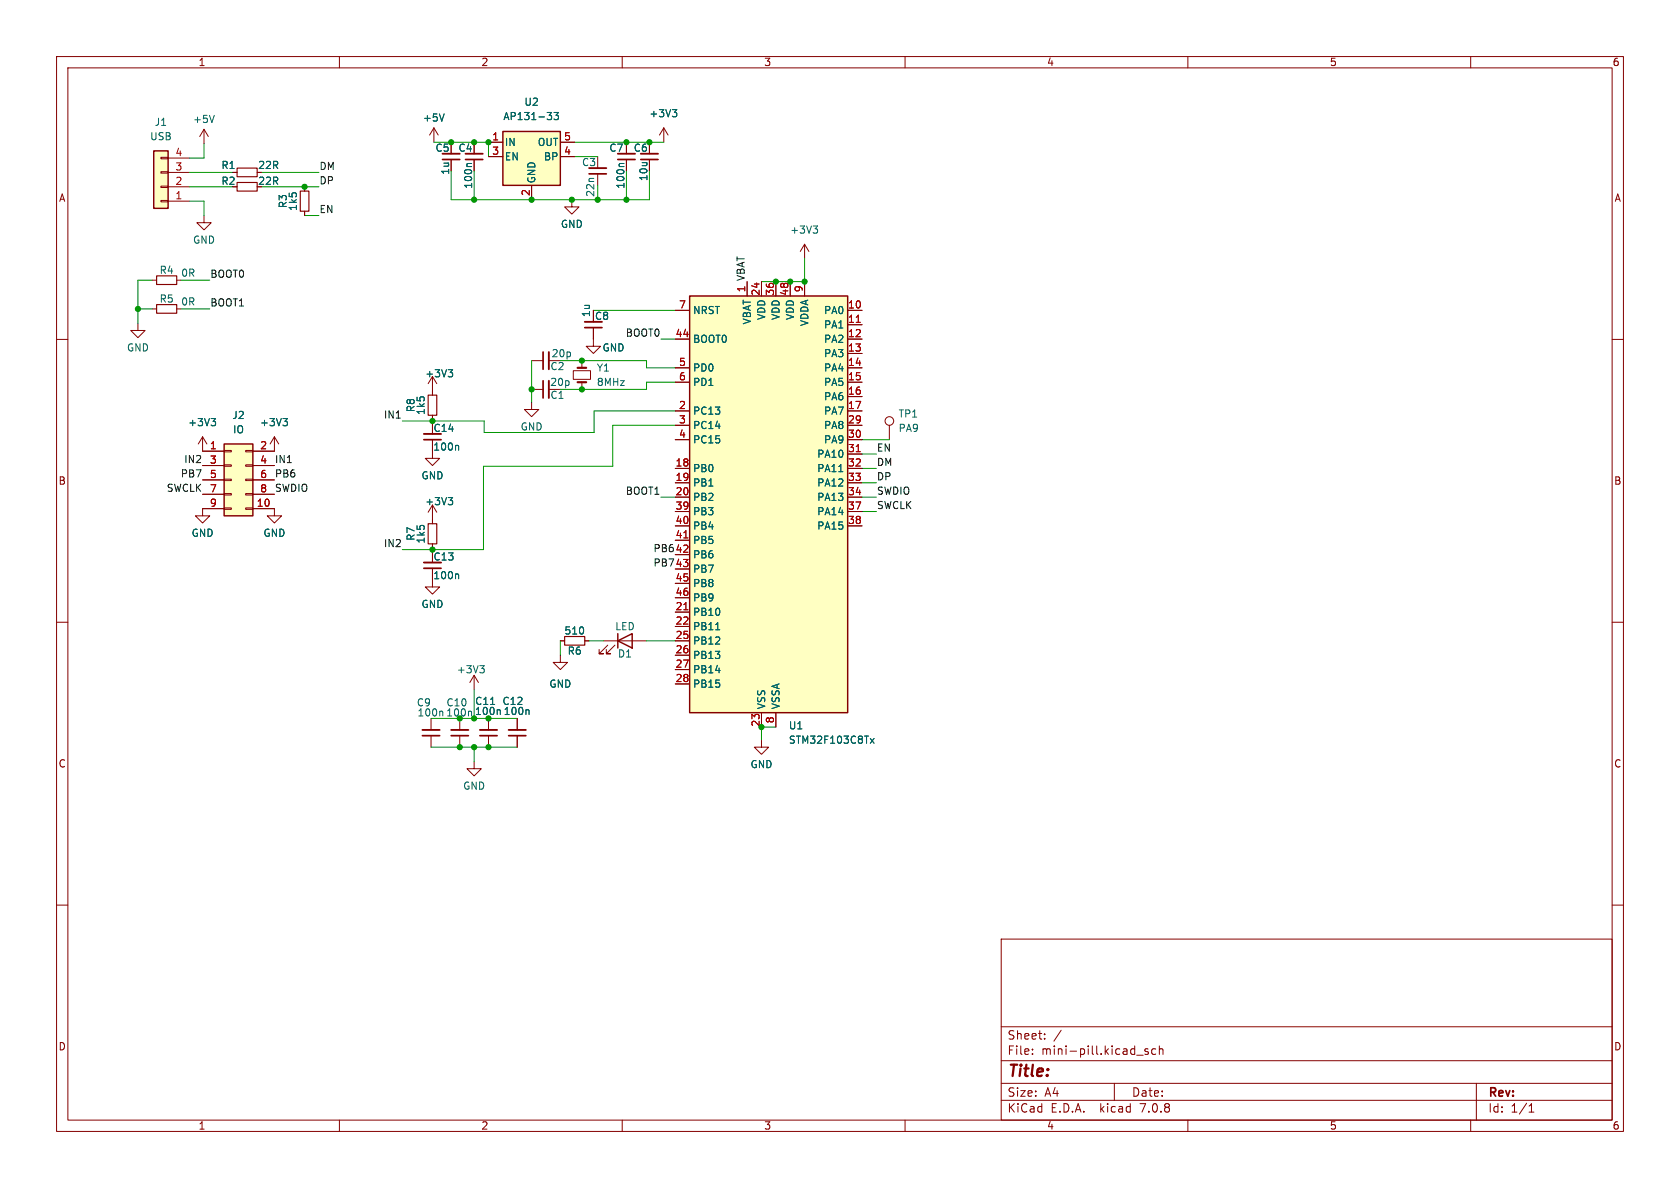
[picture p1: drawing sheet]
<svg xmlns="http://www.w3.org/2000/svg" width="297mm" height="210mm" viewBox="0 0 297 210" stroke-linecap="round" stroke-linejoin="round" font-family="sans-serif">
<g fill="none" stroke="#840000" stroke-width=".18">
<path d="M10 10h277v190h-277zM12 12h273v186h-273zM60 10v2M110 10v2M160 10v2M210 10v2M260 10v2M28.4 27.8h1.3v.3h-1.3zM28.4 30.4h1.3v.2h-1.3zM28.4 32.9h1.3v.2h-1.3zM28.4 35.4h1.3v.3h-1.3zM29.7 33h3.8"/>
<path d="M29.7 30.5h3.8M29.7 35.6h3.8M29.7 27.9h3.8M36.1 38.1v1.3h1.2l-1.2 1.2-1.3-1.2h1.3M36.1 22.9l-.8 1.2M36.1 22.9v2.5M36.1 22.9l.7 1.2M41.1 33h.8M41.1 30.5h.8M53.8 33v.8M53.8 37.3v.8M76.7 22.6l-.8 1.3"/>
<path d="M76.7 22.6v2.5M76.7 22.6l.8 1.3M79.8 25.1v2.1M79.8 28.2v2M83.8 25.1v2.1M83.8 28.2v2M86.4 25.1h2.5M86.4 27.7h2.5M94 32.8v2.5M99.1 25.1h2.5M99.1 27.7h2.5M101.1 35.3v1.3h1.3l-1.3 1.2-1.3-1.2h1.3"/>
<path d="M105.7 27.7v2M105.7 30.7v2.1M110.7 25.1v2.1M110.7 28.2v2M114.8 25.1v2.1M114.8 28.2v2M117.3 22.6l-.7 1.3M117.3 22.6v2.5M117.3 22.6l.8 1.3M10 60h2M24.4 57.2v1.2h1.3l-1.3 1.3-1.3-1.3h1.3M26.9 49.5h.8"/>
<path d="M26.9 54.6h.8M31.2 49.5h.8M31.2 54.6h.8M104.9 57.9v3.3h1.3l-1.3 1.3-1.3-1.3h1.3M119.4 54.9h2.5M119.4 59.9h2.5M132.1 49.8v2.5M134.6 49.8v2.5M137.2 49.8v2.5M139.7 49.8v2.5M142.2 43.2v2.5M142.2 49.8v2.5"/>
<path d="M142.2 43.2l-.7 1.3M142.2 43.2l.8 1.3M149.9 54.9h2.5M149.9 57.4h2.5M149.9 59.9h2.5M285 60h2M35.8 77.2l-.7 1.3M35.8 77.2v2.6h3.8M35.8 77.2l.8 1.3M39.6 79.6h1.3v.3h-1.3zM43.4 79.6h1.3v.3h-1.3zM48.5 77.2v2.6h-3.8"/>
<path d="M48.5 77.2l-.7 1.3M48.5 77.2l.8 1.3M76.5 77.7v3.3h1.2l-1.2 1.3-1.3-1.3h1.3M76.5 66.5v3.4M76.5 73.4v.8M76.5 66.5l-.8 1.3M76.5 66.5l.7 1.3M94 71.1v1.3h1.2l-1.2 1.3-1.3-1.3h1.3M94 68.8h2M94 63.8h2M101.3 65.5h3.1v1.6h-3.1zM102.9 63.8v1.2"/>
<path d="M102.9 67.6v1.2M119.4 65h2.5M119.4 67.6h2.5M119.4 72.6h2.5M119.4 75.2h2.5M119.4 77.7h2.5M149.9 62.5h2.5M149.9 65h2.5M149.9 67.6h2.5M149.9 70.1h2.5M149.9 72.6h2.5M149.9 75.2h2.5"/>
<path d="M149.9 77.7h2.5M157.2 75.2v2.5M35.8 82.3h3.8M35.8 84.8h3.8M35.8 87.4h3.8M39.6 89.8h1.3v.2h-1.3zM39.6 87.2h1.3v.3h-1.3zM39.6 84.7h1.3v.3h-1.3zM39.6 82.2h1.3v.2h-1.3zM39.6 89.9h-3.8v1.3h1.3l-1.3 1.3-1.3-1.3h1.3M43.4 89.8h1.3v.2h-1.3zM43.4 87.2h1.3v.3h-1.3z"/>
<path d="M43.4 84.7h1.3v.3h-1.3zM43.4 82.2h1.3v.2h-1.3zM44.7 89.9h3.8v1.3h1.3l-1.3 1.3-1.3-1.3h1.3M44.7 82.3h3.8M44.7 84.8h3.8M44.7 87.4h3.8M76.5 89.3v3.3M76.5 96.1v.8M76.5 89.3l-.8 1.3M76.5 89.3l.7 1.3M119.4 82.8h2.5M119.4 85.3h2.5"/>
<path d="M119.4 87.9h2.5M119.4 90.4h2.5M119.4 93h2.5M119.4 95.5h2.5M119.4 98h2.5M149.9 82.8h2.5M149.9 85.3h2.5M149.9 87.9h2.5M149.9 80.3h2.5M149.9 90.4h2.5M149.9 93h2.5M10 110h2"/>
<path d="M76.5 100.5v3.3h1.2l-1.2 1.2-1.3-1.2h1.3M83.8 119.4l-.7 1.3M83.8 119.4v2.5M83.8 119.4l.8 1.3M99.1 115.8v1.3h1.2l-1.2 1.3-1.3-1.3h1.3M99.1 113.3h.7M103.4 113.3h.7M106.7 113.3h7.6M107.4 114l-1.5 1.6h.8h-.8v-.8M108.7 114l-1.5 1.6h.7h-.7v-.8M119.4 113.3h2.5M119.4 108.2h2.5"/>
<path d="M119.4 110.7h2.5M119.4 115.8h2.5M119.4 118.4h2.5M119.4 100.6h2.5M119.4 103.1h2.5M119.4 105.7h2.5M285 110h2M76.2 127v2M76.2 130v2.1M81.3 127v2M81.3 130v2.1M83.8 134.6v1.3h1.3l-1.3 1.3-1.3-1.3h1.3"/>
<path d="M86.4 127v2M86.4 130v2.1M91.4 127v2M91.4 130v2.1M119.4 120.9h2.5M134.6 130.8v1.3h1.3l-1.3 1.3-1.3-1.3h1.3M134.6 126v2.5M137.2 126v2.5M10 160h2M285 160h2M177 166h108v32h-108zM60 198v2"/>
<path d="M110 198v2M160 198v2M177 194.5h108M177 191.5h108M177 187.5h108M177 181.5h108M182.5 186.3v.1M182.5 185.5v.1M184.7 183.6v.1M184.7 182.8v.1M187.6 182.1l-1.3 2M197 191.5v3"/>
<path d="M201 186.5h1.1M203 185.5l-.4-.1-.2 .2 .1 .2 .5 .2v.3h-.6M204.3 185.5l-.4-.1-.3 .3v.4l.1 .2h.6M205 185.5l.2-.1 .3 .1 .1 .9M205 184.9v1.5M210 198v2M260 198v2M261 191.5v6.5M270.3 196.6h.9M270.3 195.5l.4-.4v1.5"/>
<circle cx="157.2" cy="74.4" r=".76"/>
</g>
<g fill="none" stroke="#840000" stroke-width=".33">
<path d="M78.2 27.2h3.1M82.3 27.2h3M104.1 29.7h3.1M109.2 27.2h3.1M113.3 27.2h3M103.4 56.9h3M74.9 76.7h3.1M97 62.2v3.1M97 67.3v3.1M74.9 99.4h3.1M74.7 129h3M79.8 129h3"/>
<path d="M84.8 129h3.1M89.9 129h3.1"/>
</g>
<g fill="none" stroke="#840000" stroke-width=".3">
<path d="M78.2 28.2h3.1M82.3 28.2h3M104.1 30.7h3.1M109.2 28.2h3.1M113.3 28.2h3M103.4 57.9h3M74.9 77.7h3.1M96 62.2v3.1M96 67.3v3.1M74.9 100.5h3.1M74.7 130h3M79.8 130h3"/>
<path d="M84.8 130h3.1M89.9 130h3.1"/>
</g>
<g fill="none" stroke="#006464" stroke-width=".18">
<path d="M96.7 19.9h.8l-.4 .5M97.9 19.9h.8l-.4 .5 .4 .1v.5l-.2 .2-.6-.2M118.9 19.4h.7l-.4 .5M119.4 19.9l.2 .2v.3l-.2 .2M37.9 20.4l-.4 1.3M78.5 20.1l-.4 1.3M83.4 28.9h-.7l-.2 .2M97.3 20.4l.2 .2v.3l-.2 .3M110.3 28.9h-.7l-.1 .2M143.8 39.9h.7l-.4 .5M144.3 40.4l.2 .3v.3l-.2 .2M37.3 74h.8l-.4 .5"/>
<path d="M37.9 74.5l.2 .2v.3l-.2 .3M50 74h.8l-.4 .5M50.6 74.5l.2 .2v.3l-.2 .3M79.2 65.3h.8l-.4 .5M79.8 65.8l.2 .3v.3l-.2 .2M80.9 78.7l.2 .2v.7M79.2 88h.8l-.4 .4M79.8 88.4l.2 .3v.3l-.2 .2M148.3 83.4h.7M80.9 101.5l.2 .1v.7M84.8 117.7h.8l-.4 .5M85.4 118.2l.2 .2v.3l-.2 .2"/>
<path d="M126.5 111.3h.7M83.2 125.7l.2 .2v.7M86.7 124.5h.8M93.3 125.5l.2 .1v.7M153.9 130.5l.6 .9M154.5 130.5l-.6 .9"/>
</g>
<path d="M102.1 67.6h1.5M102.1 65h1.5" fill="none" stroke="#840000" stroke-width=".38"/>
<path d="M41.9 32.3h3.6v1.5h-3.6zM41.9 29.7h3.6v1.5h-3.6zM53.1 33.8h1.5v3.5h-1.5zM27.7 48.8h3.5v1.5h-3.5zM27.7 53.8h3.5v1.6h-3.5zM75.7 69.9h1.5v3.5h-1.5zM75.7 92.6h1.5v3.5h-1.5zM99.8 112.5h3.6v1.5h-3.6z" fill="none" stroke="#840000" stroke-width=".2"/>
<g fill="#ffffc2" stroke="#ffffc2" stroke-width=".18">
<path d="M121.9 52.3h28v73.7h-28z"/>
<path d="M88.9 23.2h10.2v9.6h-10.2z"/>
<path d="M27.2 26.7h2.5v10.1h-2.5z"/>
<path d="M39.6 78.5h5.1v12.7h-5.1z"/>
</g>
<path d="M27.2 26.7h2.5v10.1h-2.5zM88.9 23.2h10.2v9.6h-10.2zM121.9 52.3h28v73.7h-28zM39.6 78.5h5.1v12.7h-5.1zM109.2 113.3l2.6-1.3v2.6zM109.2 112v2.6" fill="none" stroke="#840000" stroke-width=".25"/>
<path d="M151.4 57h.7M151.4 79.8h.7M120.9 95.1h.7M120.9 107.8h.7" fill="none" stroke="#a90000" stroke-width=".18"/>
<g fill="none" stroke="#009600" stroke-width=".18">
<path d="M33.5 35.6h2.6v2.5M33.5 33h7.6M33.5 30.5h7.6M36.1 25.4v2.5h-2.6M46.2 33h10.2M46.2 30.5h10.2M53.8 38.1h2.6M76.7 25.1h9.7v2.6M79.8 30.2v5.1h35v-5.1M83.8 30.2v5.1M101.6 25.1h15.7M101.6 27.7h4.1"/>
<path d="M110.7 30.2v5.1M24.4 54.6h2.5M26.9 49.5h-2.5v7.7M32 54.6h5.1M32 49.5h5.1M104.9 54.9h14.5M116.8 59.9h2.6M142.2 45.7v4.1h-7.6M76.5 74.2v.5M94 63.8v7.3M99.1 63.8h15.2v1.2h5.1M119.4 75.2h-11.1v7.2h-22.8v14.8h-14.4"/>
<path d="M119.4 72.6h-14.4v3.9h-19.4v-2.1h-14.5M119.4 67.6h-5.1v1.2h-15.2M152.4 77.7h4.8M76.5 96.9v.5M116.8 87.9h2.6M152.4 87.9h2.5M152.4 80.3h2.5M152.4 82.8h2.5M152.4 85.3h2.5M152.4 90.4h2.5M99.1 113.3v2.5M104.1 113.3h2.6"/>
<path d="M114.3 113.3h5.1M76.2 132.1h15.2M83.8 121.9v5.1h-7.6M83.8 132.1v2.5M86.4 127h5M137.2 128.5h-2.6v2.3"/>
</g>
<g fill="#009600" stroke="#009600" stroke-width=".18">
<circle cx="81.3" cy="132.1" r=".46"/>
<circle cx="83.8" cy="127" r=".46"/>
<circle cx="76.5" cy="97.2" r=".46"/>
<circle cx="83.8" cy="132.1" r=".46"/>
<circle cx="86.4" cy="132.1" r=".46"/>
<circle cx="86.4" cy="127" r=".46"/>
<circle cx="24.4" cy="54.6" r=".46"/>
<circle cx="83.8" cy="35.3" r=".46"/>
<circle cx="53.8" cy="33" r=".46"/>
<circle cx="86.4" cy="25.1" r=".46"/>
<circle cx="83.8" cy="25.1" r=".46"/>
<circle cx="79.8" cy="25.1" r=".46"/>
<circle cx="139.7" cy="49.8" r=".46"/>
<circle cx="137.2" cy="49.8" r=".46"/>
<circle cx="102.9" cy="63.8" r=".46"/>
<circle cx="101.1" cy="35.3" r=".46"/>
<circle cx="102.9" cy="68.8" r=".46"/>
<circle cx="94" cy="68.8" r=".46"/>
<circle cx="142.2" cy="49.8" r=".46"/>
<circle cx="134.6" cy="128.5" r=".46"/>
<circle cx="76.5" cy="74.4" r=".46"/>
<circle cx="105.7" cy="35.3" r=".46"/>
<circle cx="94" cy="35.3" r=".46"/>
<circle cx="110.7" cy="35.3" r=".46"/>
<circle cx="110.7" cy="25.1" r=".46"/>
<circle cx="114.8" cy="25.1" r=".46"/>
</g>
<text font-size="2.8" fill="#840000" x="178" y="190.9">Title:</text>
<g font-size="2.1" fill="#840000">
<text x="178" y="184">Sheet:</text>
<text x="178" y="186.7">File:</text>
<text x="184.1" y="186.7">mini-pill.kicad_sch</text>
<text x="178" y="196.9">KiCad</text>
<text x="178" y="194.1">Size:</text>
<text x="184.7" y="194.1">A4</text>
<text x="185.7" y="196.9">E.D.A.</text>
<text x="194.6" y="196.9">kicad</text>
<text x="200" y="194.1">Date:</text>
<text x="201.8" y="196.9">7.0.8</text>
<text x="263" y="194.3">Rev:</text>
<text x="263" y="196.9">Id:</text>
<text x="267.1" y="196.9">1/1</text>
</g>
<g font-size="1.8" fill="#840000">
<text x="35" y="11.9">1</text>
<text x="85" y="11.9">2</text>
<text x="135" y="11.9">3</text>
<text x="185" y="11.9">4</text>
<text x="235" y="11.9">5</text>
<text x="285" y="11.9">6</text>
<text x="10.3" y="35.9">A</text>
<text x="45.6" y="32.9">22R</text>
<text x="45.6" y="30.1">22R</text>
<text x="285.3" y="35.9">A</text>
<text x="105.1" y="56.7">C8</text>
<text x="76.5" y="76.6">C14</text>
<text x="10.3" y="85.9">B</text>
<text x="285.3" y="85.9">B</text>
<text x="76.5" y="99.3">C13</text>
<text x="10.3" y="135.9">C</text>
<text x="285.3" y="135.9">C</text>
<text x="10.3" y="185.9">D</text>
<text x="285.3" y="185.9">D</text>
<text x="35" y="199.9">1</text>
<text x="85" y="199.9">2</text>
<text x="135" y="199.9">3</text>
<text x="185" y="199.9">4</text>
<text x="235" y="199.9">5</text>
<text x="285" y="199.9">6</text>
</g>
<g font-size="1.8" fill="#006464">
<text x="27.3" y="22.5">J1</text>
<text x="34" y="21.9">+5V</text>
<text x="74.7" y="21.7">+5V</text>
<text x="88.9" y="21.4">AP131-33</text>
<text x="92.6" y="18.9">U2</text>
<text x="114.7" y="20.9">+3V3</text>
<text x="26.4" y="25">USB</text>
<text x="76.9" y="27">C5</text>
<text x="81" y="27">C4</text>
<text x="89.2" y="26">IN</text>
<text x="89.2" y="28.5">EN</text>
<text x="95" y="26">OUT</text>
<text x="96.1" y="28.5">BP</text>
<text x="102.8" y="29.6">C3</text>
<text x="107.6" y="27">C7</text>
<text x="111.9" y="27">C6</text>
<text x="39" y="32.9">R2</text>
<text x="39" y="30.1">R1</text>
<text x="79.6" y="31" transform="rotate(-90 79.6 31)">1u</text>
<text x="83.7" y="33.5" transform="rotate(-90 83.7 33.5)">100n</text>
<text x="94.8" y="32.5" transform="rotate(-90 94.8 32.5)">GND</text>
<text x="110.6" y="33.5" transform="rotate(-90 110.6 33.5)">100n</text>
<text x="114.7" y="32.1" transform="rotate(-90 114.7 32.1)">10u</text>
<text x="50.9" y="36.9" transform="rotate(-90 50.9 36.9)">R3</text>
<text x="52.7" y="37.4" transform="rotate(-90 52.7 37.4)">1k5</text>
<text x="99.1" y="40.5">GND</text>
<text x="139.6" y="41.5">+3V3</text>
<text x="34" y="43.3">GND</text>
<text x="28.1" y="48.6">R4</text>
<text x="28.1" y="53.7">R5</text>
<text x="31.9" y="49.1">0R</text>
<text x="31.9" y="54.2">0R</text>
<text x="104.5" y="56.1" transform="rotate(-90 104.5 56.1)">1u</text>
<text x="122.4" y="55.7">NRST</text>
<text x="132.9" y="57.4" transform="rotate(-90 132.9 57.4)">VBAT</text>
<text x="135.5" y="56.7" transform="rotate(-90 135.5 56.7)">VDD</text>
<text x="138" y="56.7" transform="rotate(-90 138 56.7)">VDD</text>
<text x="140.6" y="56.7" transform="rotate(-90 140.6 56.7)">VDD</text>
<text x="143.1" y="57.8" transform="rotate(-90 143.1 57.8)">VDDA</text>
<text x="145.6" y="55.7">PA0</text>
<text x="145.6" y="58.3">PA1</text>
<text x="22.3" y="62.3">GND</text>
<text x="97.2" y="65.6">C2</text>
<text x="97.4" y="63.3">20p</text>
<text x="105.4" y="65.9">Y1</text>
<text x="106.4" y="62.3">GND</text>
<text x="122.4" y="60.8">BOOT0</text>
<text x="122.4" y="65.9">PD0</text>
<text x="145.6" y="60.8">PA2</text>
<text x="145.6" y="63.3">PA3</text>
<text x="145.6" y="65.9">PA4</text>
<text x="75.1" y="66.9">+3V3</text>
<text x="97.2" y="68.4">20p</text>
<text x="97.2" y="70.7">C1</text>
<text x="105.4" y="68.4">8MHz</text>
<text x="122.4" y="68.4">PD1</text>
<text x="145.6" y="68.4">PA5</text>
<text x="145.6" y="71">PA6</text>
<text x="33.2" y="75.5">+3V3</text>
<text x="41" y="74.3">J2</text>
<text x="41.1" y="76.8">IO</text>
<text x="45.9" y="75.5">+3V3</text>
<text x="73.5" y="73" transform="rotate(-90 73.5 73)">R8</text>
<text x="75.3" y="73.5" transform="rotate(-90 75.3 73.5)">1k5</text>
<text x="91.9" y="76.3">GND</text>
<text x="122.4" y="73.5">PC13</text>
<text x="122.4" y="76">PC14</text>
<text x="145.6" y="73.5">PA7</text>
<text x="145.6" y="76">PA8</text>
<text x="158.8" y="74">TP1</text>
<text x="158.8" y="76.6">PA9</text>
<text x="76.5" y="79.9">100n</text>
<text x="122.4" y="83.7">PB0</text>
<text x="122.4" y="78.6">PC15</text>
<text x="144.4" y="81.1">PA10</text>
<text x="144.4" y="83.7">PA11</text>
<text x="145.6" y="78.6">PA9</text>
<text x="74.4" y="84.9">GND</text>
<text x="75.1" y="89.5">+3V3</text>
<text x="122.4" y="86.2">PB1</text>
<text x="122.4" y="88.7">PB2</text>
<text x="144.4" y="86.2">PA12</text>
<text x="144.4" y="88.7">PA13</text>
<text x="33.8" y="95.1">GND</text>
<text x="46.5" y="95.1">GND</text>
<text x="73.5" y="95.7" transform="rotate(-90 73.5 95.7)">R7</text>
<text x="122.4" y="91.3">PB3</text>
<text x="122.4" y="93.8">PB4</text>
<text x="144.4" y="91.3">PA14</text>
<text x="144.4" y="93.8">PA15</text>
<text x="75.3" y="96.2" transform="rotate(-90 75.3 96.2)">1k5</text>
<text x="122.4" y="96.4">PB5</text>
<text x="122.4" y="98.9">PB6</text>
<text x="122.4" y="101.4">PB7</text>
<text x="74.4" y="107.7">GND</text>
<text x="76.5" y="102.6">100n</text>
<text x="122.4" y="104">PB8</text>
<text x="122.4" y="106.5">PB9</text>
<text x="99.7" y="112.4">510</text>
<text x="108.7" y="111.6">LED</text>
<text x="122.4" y="109.1">PB10</text>
<text x="122.4" y="111.6">PB11</text>
<text x="80.7" y="119.2">+3V3</text>
<text x="100.3" y="115.9">R6</text>
<text x="109.1" y="116.4">D1</text>
<text x="122.4" y="114.1">PB12</text>
<text x="122.4" y="116.7">PB13</text>
<text x="122.4" y="119.2">PB14</text>
<text x="73.6" y="125.1">C9</text>
<text x="78.8" y="125.1">C10</text>
<text x="83.9" y="124.8">C11</text>
<text x="88.7" y="124.8">C12</text>
<text x="97" y="121.8">GND</text>
<text x="122.4" y="121.8">PB15</text>
<text x="135.5" y="125.5" transform="rotate(-90 135.5 125.5)">VSS</text>
<text x="138" y="125.5" transform="rotate(-90 138 125.5)">VSSA</text>
<text x="83.9" y="126.6">100n 100n</text>
<text x="139.4" y="129.1">U1</text>
<text x="139.4" y="131.7">STM32F103C8Tx</text>
<text x="132.6" y="136">GND</text>
<text x="81.8" y="139.8">GND</text>
</g>
<g font-size="1.8" fill="#a90000">
<text x="30.9" y="27.7">4</text>
<text x="86.9" y="24.9">1</text>
<text x="86.9" y="27.4">3</text>
<text x="99.6" y="27.4">4</text>
<text x="99.6" y="24.9">5</text>
<text x="30.9" y="35.3">1</text>
<text x="30.9" y="32.8">2</text>
<text x="30.9" y="30.2">3</text>
<text x="93.7" y="34.7" transform="rotate(-90 93.7 34.7)">2</text>
<text x="131.8" y="51.8" transform="rotate(-90 131.8 51.8)">1</text>
<text x="134.4" y="52.4" transform="rotate(-90 134.4 52.4)">24</text>
<text x="136.9" y="52.4" transform="rotate(-90 136.9 52.4)">36</text>
<text x="139.4" y="52.4" transform="rotate(-90 139.4 52.4)">48</text>
<text x="142" y="51.8" transform="rotate(-90 142 51.8)">9</text>
<text x="119.3" y="59.7">44</text>
<text x="119.9" y="54.6">7</text>
<text x="149.8" y="54.6">10</text>
<text x="149.8" y="57.2">11</text>
<text x="149.8" y="59.7">12</text>
<text x="119.9" y="64.8">5</text>
<text x="149.8" y="62.2">13</text>
<text x="149.8" y="64.8">14</text>
<text x="119.9" y="67.3">6</text>
<text x="149.8" y="67.3">15</text>
<text x="149.8" y="69.9">16</text>
<text x="119.9" y="72.4">2</text>
<text x="119.9" y="74.9">3</text>
<text x="119.9" y="77.5">4</text>
<text x="149.8" y="72.4">17</text>
<text x="149.8" y="74.9">29</text>
<text x="149.8" y="77.5">30</text>
<text x="37" y="79.5">1</text>
<text x="37" y="82">3</text>
<text x="45.9" y="79.5">2</text>
<text x="45.9" y="82">4</text>
<text x="119.3" y="82.6">18</text>
<text x="149.8" y="80">31</text>
<text x="149.8" y="82.6">32</text>
<text x="37" y="84.6">5</text>
<text x="37" y="87.1">7</text>
<text x="37" y="89.7">9</text>
<text x="45.3" y="89.7">10</text>
<text x="45.9" y="84.6">6</text>
<text x="45.9" y="87.1">8</text>
<text x="119.3" y="85.1">19</text>
<text x="119.3" y="87.6">20</text>
<text x="149.8" y="85.1">33</text>
<text x="149.8" y="87.6">34</text>
<text x="119.3" y="90.2">39</text>
<text x="119.3" y="92.7">40</text>
<text x="119.3" y="95.3">41</text>
<text x="149.8" y="90.2">37</text>
<text x="149.8" y="92.7">38</text>
<text x="119.3" y="97.8">42</text>
<text x="119.3" y="100.3">43</text>
<text x="119.3" y="108">21</text>
<text x="119.3" y="102.9">45</text>
<text x="119.3" y="105.4">46</text>
<text x="119.3" y="110.5">22</text>
<text x="119.3" y="113">25</text>
<text x="119.3" y="115.6">26</text>
<text x="119.3" y="118.1">27</text>
<text x="119.3" y="120.7">28</text>
<text x="134.4" y="128.6" transform="rotate(-90 134.4 128.6)">23</text>
<text x="136.9" y="128" transform="rotate(-90 136.9 128)">8</text>
</g>
<g font-size="1.8" fill="#0f0f0f">
<text x="56.4" y="30.1">DM</text>
<text x="56.4" y="32.7">DP</text>
<text x="56.4" y="37.8">EN</text>
<text x="37.1" y="49.2">BOOT0</text>
<text x="131.8" y="51.8" transform="rotate(-90 131.8 51.8)">1 VBAT</text>
<text x="37.1" y="54.3">BOOT1</text>
<text x="110.5" y="59.6">BOOT0</text>
<text x="67.8" y="74.1">IN1</text>
<text x="32.5" y="81.9">IN2</text>
<text x="48.5" y="81.9">IN1</text>
<text x="154.9" y="79.9">EN</text>
<text x="154.9" y="82.5">DM</text>
<text x="29.4" y="87">SWCLK</text>
<text x="31.9" y="84.5">PB7</text>
<text x="48.5" y="87">SWDIO</text>
<text x="48.5" y="84.5">PB6</text>
<text x="110.5" y="87.5">BOOT1</text>
<text x="154.9" y="87.5">SWDIO</text>
<text x="154.9" y="85">DP</text>
<text x="154.9" y="90.1">SWCLK</text>
<text x="67.8" y="96.8">IN2</text>
<text x="115.4" y="100.2">PB7</text>
<text x="115.4" y="97.7">PB6</text>
</g>
<g font-size="1.8" fill="#009600">
<text x="105.3" y="34.9" transform="rotate(-90 105.3 34.9)">22n</text>
<text x="73.7" y="126.8">100n 100n</text>
</g>
</svg>
